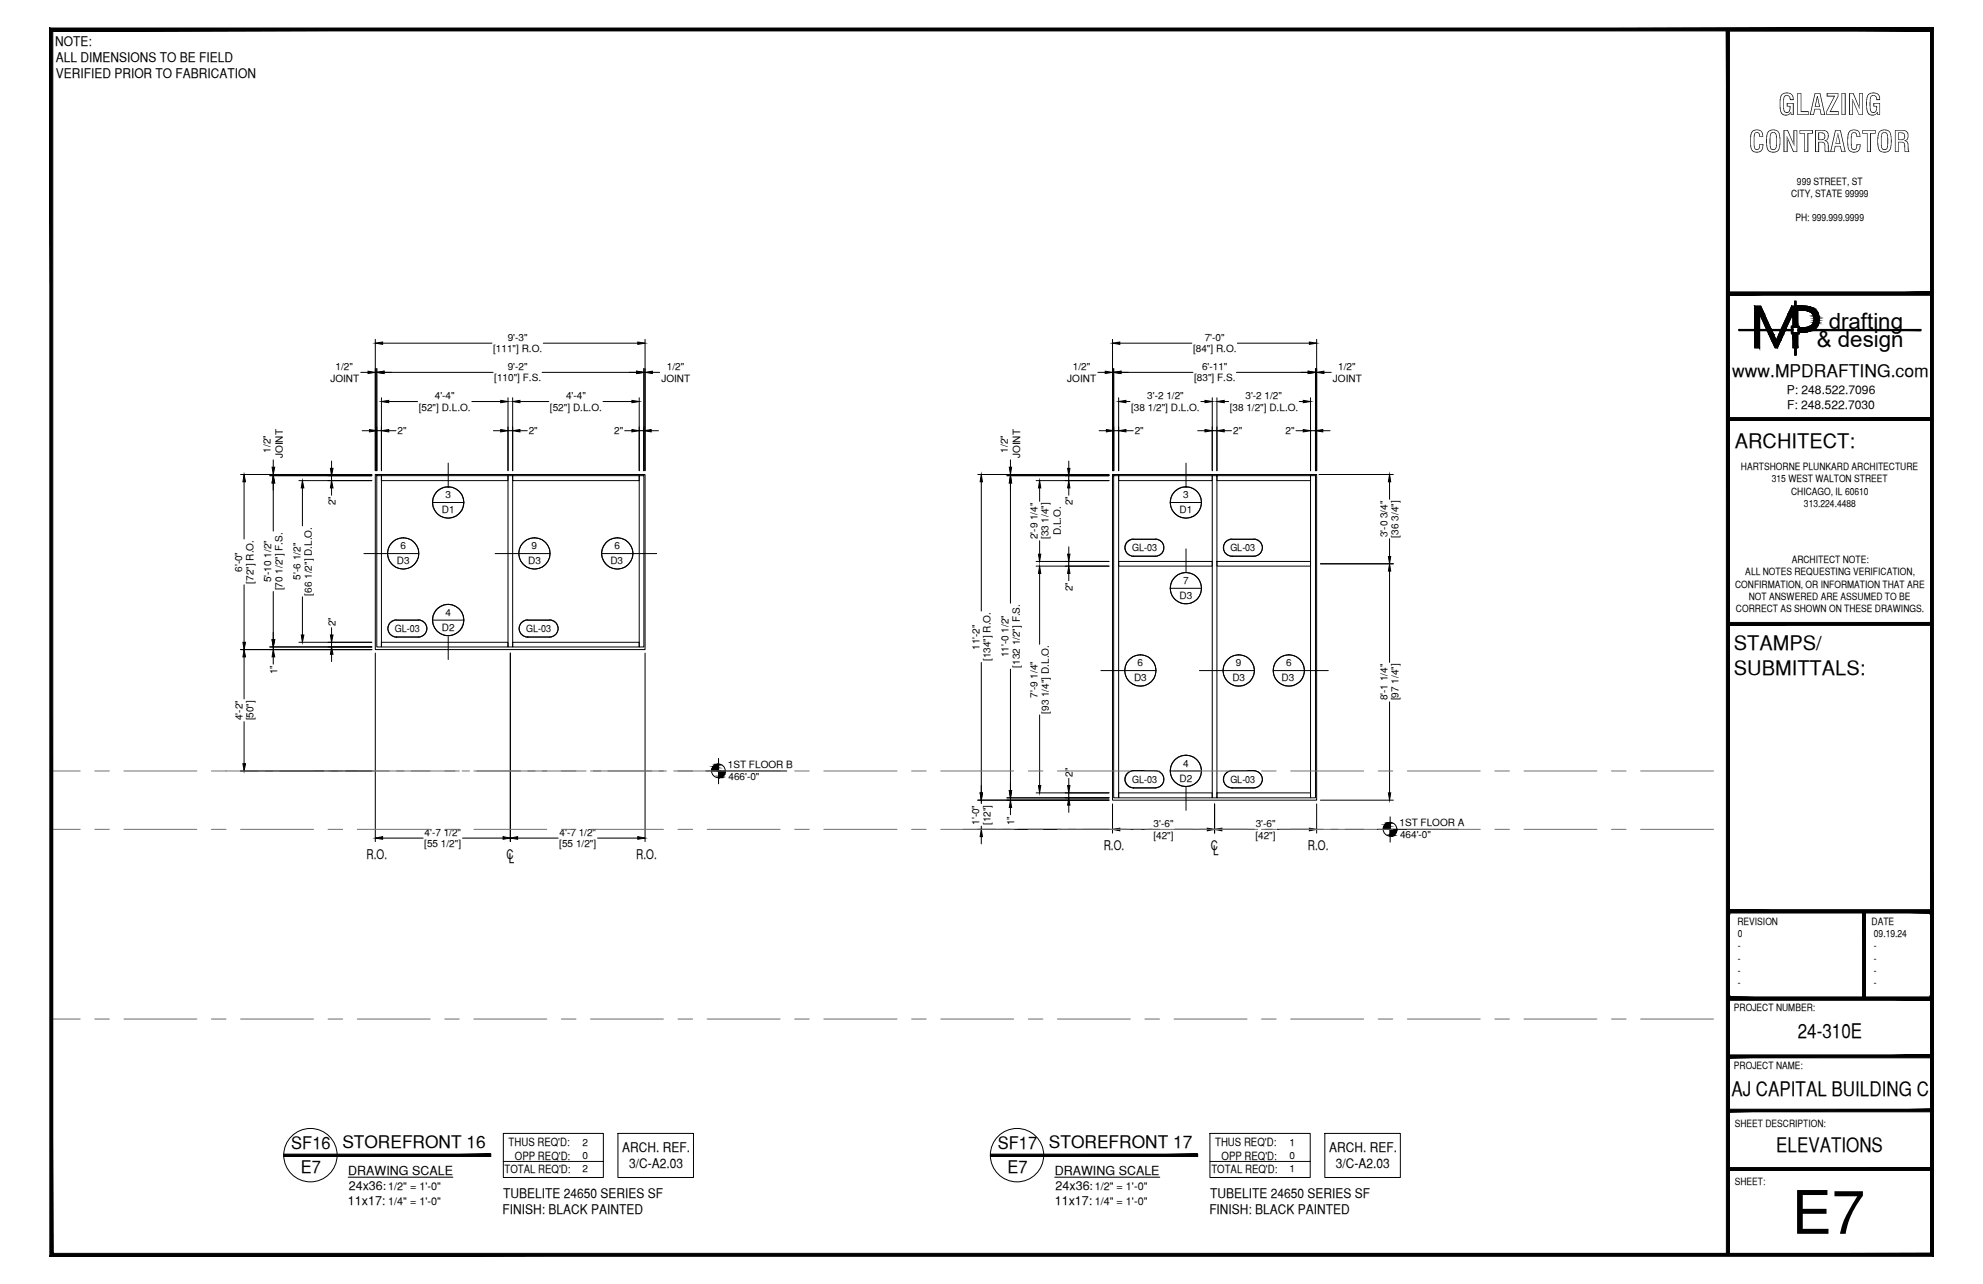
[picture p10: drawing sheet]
<svg xmlns="http://www.w3.org/2000/svg" width="432mm" height="279mm" viewBox="0 0 432 279" stroke-linecap="round" stroke-linejoin="round" font-family="sans-serif">
<!-- layer: COMPONENTS -->
<g fill="none" stroke="#000" stroke-width=".22">
<path d="M82 103.5h1.1v37.3h-1.1zM83.1 103.5h27.5v1.1h-27.5zM110.6 103.5h1v37.3h-1zM111.6 103.5h27.6v1.1h-27.6zM139.2 103.5h1v37.3h-1zM242.5 103.5h1.1v70.1h-1.1zM243.6 103.5h20.4v1.1h-20.4zM264 103.5h1v70.1h-1zM265 103.5h20.4v1.1h-20.4zM285.4 103.5h1v70.1h-1zM83.1 139.8h27.5v1h-27.5zM111.6 139.8h27.6v1h-27.6z"/>
<path d="M243.6 122.2h20.4v1h-20.4zM265 122.2h20.4v1h-20.4zM243.6 172.5h20.4v1.1h-20.4zM265 172.5h20.4v1.1h-20.4z"/>
</g>
<!-- layer: SYMBOLS -->
<g fill="none" stroke="#fff" stroke-width=".22">
<path d="M87.8 117l.9 .2M97.6 106h.9M116.4 117l.9 .2M134.4 117l-.9 .2M251.6 117.3h-5.1h5.4M258.3 106h.8M273 117.3h-5h5.4M86 138.6h5.4h-5h4.7M91.1 134.9h-5.1h5.4M97.6 131.5l.9 .1M114.6 138.6h5.4h-5.1h4.8M119.7 134.9h-5.1h5.4"/>
<path d="M246.5 121h5.4h-5.1h4.8M258.3 124.6l.8 .1M268 121h5.4h-5.1h4.7M248.3 142.5l.9 .1M269.7 142.5l.9 .1M280.7 142.5l-.9 .1M246.5 171.4h5.4h-5.1h4.8M251.6 167.7l-5.1 .1h5.4M258.3 164.3l.8 .2M268 171.4h5.4h-5.1h4.7M273 167.7l-5 .1h5.4"/>
</g>
<g fill="#fff" stroke="#fff" stroke-width=".22">
<path d="M85.4 135.2l.6-.3h5.4zM85.4 135.2h6.6l-.6-.3zM84.9 135.6l.5-.4h6.6zM84.9 135.6h7.6l-.5-.4zM84.9 135.6h7.6l-7.9 .5zM84.6 136.1h8.2l-.3-.5zM84.6 136.1h8.2l-8.3 .7zM84.5 136.8h8.5l-.2-.7zM84.5 136.8h8.5l-8.4 .6zM84.6 137.4h8.2l.2-.6zM84.6 137.4h8.2l-7.9 .6zM84.9 138h7.6l.3-.6zM84.9 138h7.6l-7.1 .4zM85.4 138.4h6.6l.5-.4zM85.4 138.4h6.6l-6 .2zM86 138.6h5.4l.6-.2z"/>
<path d="M114 135.2l.6-.3h5.4zM114 135.2h6.6l-.6-.3zM113.5 135.6l.5-.4h6.6zM113.5 135.6h7.6l-.5-.4zM113.5 135.6h7.6l-7.9 .5zM113.2 136.1h8.2l-.3-.5zM113.2 136.1h8.2l-8.4 .7zM113 136.8h8.5l-.1-.7zM113 136.8h8.5l-8.3 .6zM113.2 137.4h8.2l.1-.6zM113.2 137.4h8.2l-7.9 .6zM113.5 138h7.6l.3-.6zM113.5 138h7.6l-7.1 .4zM114 138.4h6.6l.5-.4zM114 138.4h6.6l-6 .2zM114.6 138.6h5.4l.6-.2z"/>
<path d="M95.9 112.3l1.7 .5zM95.9 112.3l2.6 .3-.9 .2zM95.2 111.8l.7 .5 2.6 .3zM95.2 111.8l4.1 .5-.8 .3zM94.7 111.1l.5 .7 4.1 .5zM94.7 111.1l5.3 .7-.7 .5zM94.3 110.2l.4 .9 5.3 .7zM94.3 110.2l6.3 .9-.6 .7zM94.2 109.3l.1 .9 6.3 .9zM94.2 109.3l6.7 .9-.3 .9zM94.3 108.5l-.1 .8 6.7 .9zM94.3 108.5l6.7 .8-.1 .9zM94.7 107.6l-.4 .9 6.7 .8zM94.7 107.6l6.2 .9 .1 .8zM95.2 106.9l-.5 .7 6.2 .9zM95.2 106.9l5.4 .7 .3 .9zM95.2 106.9l5.4 .7-4.7-1.2zM95.9 106.4l4.1 .5 .6 .7zM95.9 106.4l4.1 .5-3.3-.9zM96.7 106l2.6 .4 .7 .5zM96.7 106l2.6 .4-1.7-.4zM97.6 106h.9l.8 .4z"/>
<path d="M95.9 137.9l.8 .3 .9 .2zM95.9 137.9l2.6 .3-.9 .2zM95.2 137.4l.7 .5 2.6 .3zM95.2 137.4l4.1 .5-.8 .3zM94.7 136.7l.5 .7 4.1 .5zM94.7 136.7l5.3 .7-.7 .5zM94.3 135.8l.4 .9 5.3 .7zM94.3 135.8l6.3 .9-.6 .7zM94.2 134.9l.1 .9 6.3 .9zM94.2 134.9l6.7 .9-.3 .9zM94.3 134l-.1 .9 6.7 .9zM94.3 134l6.7 .9-.1 .9zM94.7 133.2l-.4 .8 6.7 .9zM94.7 133.2l6.2 .8 .1 .9zM95.2 132.5l-.5 .7 6.2 .8zM95.2 132.5l5.4 .7 .3 .8zM95.2 132.5l5.4 .7-4.7-1.2zM95.9 132l4.1 .5 .6 .7zM95.9 132l4.1 .5-3.3-.9zM96.7 131.6l2.6 .4 .7 .5zM96.7 131.6l2.6 .4-1.7-.5zM97.6 131.5l.9 .1 .8 .4z"/>
<path d="M86.1 123.4l1.7 .4zM86.1 123.4l2.6 .3-.9 .1zM85.4 122.8l.7 .6 2.6 .3zM85.4 122.8l4.1 .6-.8 .3zM84.8 122.1l.6 .7 4.1 .6zM84.8 122.1l5.4 .7-.7 .6zM84.5 121.3l.3 .8 5.4 .7zM84.5 121.3l6.2 .8-.5 .7zM84.4 120.5l.1 .8 6.2 .8zM84.4 120.5l6.7 .8-.4 .8zM84.5 119.6l-.1 .9 6.7 .8zM84.5 119.6l6.7 .9-.1 .8zM84.8 118.7l-.3 .9 6.7 .9zM84.8 118.7l6.3 .9 .1 .9zM85.4 118l-.6 .7 6.3 .9zM85.4 118l5.3 .7 .4 .9zM85.4 118l5.3 .7-4.6-1.2zM86.1 117.5l4.1 .5 .5 .7zM86.1 117.5l4.1 .5-3.3-.8zM86.9 117.2l2.6 .3 .7 .5zM86.9 117.2l2.6 .3-1.7-.5zM87.8 117l1.7 .5z"/>
<path d="M114.7 123.4l1.7 .4zM114.7 123.4l2.6 .3-.9 .1zM114 122.8l.7 .6 2.6 .3zM114 122.8l4.1 .6-.8 .3zM113.4 122.1l.6 .7 4.1 .6zM113.4 122.1l5.4 .7-.7 .6zM113.1 121.3l.3 .8 5.4 .7zM113.1 121.3l6.2 .8-.5 .7zM113 120.5l.1 .8 6.2 .8zM113 120.5l6.7 .8-.4 .8zM113.1 119.6l-.1 .9 6.7 .8zM113.1 119.6l6.7 .9-.1 .8zM113.4 118.7l-.3 .9 6.7 .9zM113.4 118.7l6.3 .9 .1 .9zM114 118l-.6 .7 6.3 .9zM114 118l5.3 .7 .4 .9zM114 118l5.3 .7-4.6-1.2zM114.7 117.5l4.1 .5 .5 .7zM114.7 117.5l4.1 .5-3.3-.8zM115.5 117.2l2.6 .3 .7 .5zM115.5 117.2l2.6 .3-1.7-.5zM116.4 117l1.7 .5z"/>
<path d="M134.4 123.8l1.7-.4zM133.5 123.7l.9 .1 1.7-.4zM133.5 123.7l3.3-.9-.7 .6zM132.7 123.4l.8 .3 3.3-.9zM132.7 123.4l4.7-1.3-.6 .7zM132 122.8l.7 .6 4.7-1.3zM132 122.8l5.7-1.5-.3 .8zM131.5 122.1l.5 .7 5.7-1.5zM131.5 122.1l6.4-1.6-.2 .8zM131.1 121.3l.4 .8 6.4-1.6zM131.1 121.3l6.6-1.7 .2 .9zM131 120.5l.1 .8 6.6-1.7zM131 120.5l6.4-1.8 .3 .9zM131.1 119.6l-.1 .9 6.4-1.8zM131.1 119.6l5.7-1.6 .6 .7zM131.5 118.7l-.4 .9 5.7-1.6zM131.5 118.7l4.6-1.2 .7 .5zM132 118l-.5 .7 4.6-1.2zM132 118l3.3-.8 .8 .3zM132 118l3.3-.8-2.6 .3zM132.7 117.5l1.7-.5 .9 .2zM132.7 117.5l1.7-.5z"/>
<path d="M245.9 168l.6-.2h5.4zM245.9 168h6.6l-.6-.2zM245.4 168.4l.5-.4h6.6zM245.4 168.4h7.6l-.5-.4zM245.4 168.4h7.6l-7.9 .6zM245.1 169h8.3l-.4-.6zM245.1 169h8.3l-8.4 .6zM245 169.6h8.4v-.6zM245 169.6h8.4l-8.3 .6zM245.1 170.2h8.3v-.6zM245.1 170.2h8.3l-8 .6zM245.4 170.8h7.6l.4-.6zM245.4 170.8h7.6l-7.1 .4zM245.9 171.2h6.6l.5-.4zM245.9 171.2h6.6l-6 .2zM246.5 171.4h5.4l.6-.2z"/>
<path d="M267.3 168l.7-.2h5.4zM267.3 168h6.6l-.5-.2zM266.8 168.4l.5-.4h6.6zM266.8 168.4h7.6l-.5-.4zM266.8 168.4h7.6l-7.9 .6zM266.5 169h8.3l-.4-.6zM266.5 169h8.3l-8.4 .6zM266.4 169.6h8.5l-.1-.6zM266.4 169.6h8.5l-8.4 .6zM266.5 170.2h8.3l.1-.6zM266.5 170.2h8.3l-8 .6zM266.8 170.8h7.6l.4-.6zM266.8 170.8h7.6l-7.1 .4zM267.3 171.2h6.6l.5-.4zM267.3 171.2h6.6l-5.9 .2zM268 171.4h5.4l.5-.2z"/>
<path d="M256.5 112.3l1.8 .5zM256.5 112.3l2.6 .3-.8 .2zM255.8 111.8l.7 .5 2.6 .3zM255.8 111.8l4.2 .5-.9 .3zM255.3 111.1l.5 .7 4.2 .5zM255.3 111.1l5.4 .7-.7 .5zM255 110.2l.3 .9 5.4 .7zM255 110.2l6.2 .9-.5 .7zM254.8 109.3l.2 .9 6.2 .9zM254.8 109.3l6.7 .9-.3 .9zM255 108.5l-.2 .8 6.7 .9zM255 108.5l6.6 .8-.1 .9zM255.3 107.6l-.3 .9 6.6 .8zM255.3 107.6l6.2 .9 .1 .8zM255.8 106.9l-.5 .7 6.2 .9zM255.8 106.9l5.4 .7 .3 .9zM255.8 106.9l5.4 .7-4.7-1.2zM256.5 106.4l4.2 .5 .5 .7zM256.5 106.4l4.2 .5-3.3-.9zM257.4 106l2.6 .4 .7 .5zM257.4 106l2.6 .4-1.7-.4zM258.3 106h.8l.9 .4z"/>
<path d="M256.5 170.7l.9 .4h.9zM256.5 170.7l2.6 .4h-.8zM255.8 170.2l.7 .5 2.6 .4zM255.8 170.2l4.2 .5-.9 .4zM255.3 169.5l.5 .7 4.2 .5zM255.3 169.5l5.4 .7-.7 .5zM255 168.7l.3 .8 5.4 .7zM255 168.7l6.2 .8-.5 .7zM254.8 167.8l.2 .9 6.2 .8zM254.8 167.8l6.7 .9-.3 .8zM255 166.9l-.2 .9 6.7 .9zM255 166.9l6.6 .9-.1 .9zM255.3 166.1l-.3 .8 6.6 .9zM255.3 166.1l6.2 .8 .1 .9zM255.8 165.4l-.5 .7 6.2 .8zM255.8 165.4l5.4 .7 .3 .8zM255.8 165.4l5.4 .7-4.7-1.3zM256.5 164.8l4.2 .6 .5 .7zM256.5 164.8l4.2 .6-3.3-.9zM257.4 164.5l2.6 .3 .7 .6zM257.4 164.5l2.6 .3-1.7-.5zM258.3 164.3l1.7 .5z"/>
<path d="M246.6 148.8l.9 .4 .8 .1zM246.6 148.8l2.6 .4-.9 .1zM245.9 148.3l.7 .5 2.6 .4zM245.9 148.3l4.1 .5-.8 .4zM245.4 147.6l.5 .7 4.1 .5zM245.4 147.6l5.3 .7-.7 .5zM245 146.8l.4 .8 5.3 .7zM245 146.8l6.3 .8-.6 .7zM244.9 145.9l.1 .9 6.3 .8zM244.9 145.9l6.7 .9-.3 .8zM245 145l-.1 .9 6.7 .9zM245 145l6.7 .9-.1 .9zM245.4 144.2l-.4 .8 6.7 .9zM245.4 144.2l6.2 .8 .1 .9zM245.9 143.5l-.5 .7 6.2 .8zM245.9 143.5l5.4 .7 .3 .8zM245.9 143.5l5.4 .7-4.7-1.3zM246.6 142.9l4.1 .6 .6 .7zM246.6 142.9l4.1 .6-3.2-.9zM247.5 142.6l2.5 .3 .7 .6zM247.5 142.6l2.5 .3-1.7-.4zM248.3 142.5l1.7 .4z"/>
<path d="M268 148.8l.9 .4 .8 .1zM268 148.8l2.6 .4-.9 .1zM267.3 148.3l.7 .5 2.6 .4zM267.3 148.3l4.2 .5-.9 .4zM266.8 147.6l.5 .7 4.2 .5zM266.8 147.6l5.4 .7-.7 .5zM266.4 146.8l.4 .8 5.4 .7zM266.4 146.8l6.3 .8-.5 .7zM266.3 145.9l.1 .9 6.3 .8zM266.3 145.9l6.7 .9-.3 .8zM266.4 145l-.1 .9 6.7 .9zM266.4 145l6.8 .9-.2 .9zM266.8 144.2l-.4 .8 6.8 .9zM266.8 144.2l6.2 .8 .2 .9zM267.3 143.5l-.5 .7 6.2 .8zM267.3 143.5l5.4 .7 .3 .8zM267.3 143.5l5.4 .7-4.7-1.3zM268 142.9l4.2 .6 .5 .7zM268 142.9l4.2 .6-3.3-.9zM268.9 142.6l2.6 .3 .7 .6zM268.9 142.6l2.6 .3-1.8-.4zM269.7 142.5l1.8 .4z"/>
<path d="M280.7 149.3l1.6-.5-.7 .4zM279.8 149.2l.9 .1 1.6-.5zM279.8 149.2l3.3-.9-.8 .5zM279 148.8l.8 .4 3.3-.9zM279 148.8l4.6-1.2-.5 .7zM278.3 148.3l.7 .5 4.6-1.2zM278.3 148.3l5.6-1.5-.3 .8zM277.7 147.6l.6 .7 5.6-1.5zM277.7 147.6l6.3-1.7-.1 .9zM277.4 146.8l.3 .8 6.3-1.7zM277.4 146.8l6.5-1.8 .1 .9zM277.2 145.9l.2 .9 6.5-1.8zM277.2 145.9l6.4-1.7 .3 .8zM277.4 145l-.2 .9 6.4-1.7zM277.4 145l5.7-1.5 .5 .7zM277.7 144.2l-.3 .8 5.7-1.5zM277.7 144.2l4.6-1.3 .8 .6zM278.3 143.5l-.6 .7 4.6-1.3zM278.3 143.5l3.3-.9 .7 .3zM278.3 143.5l3.3-.9-2.6 .3zM279 142.9l1.7-.4 .9 .1zM279 142.9l1.7-.4z"/>
<path d="M256.5 130.9l.9 .4 .9 .1zM256.5 130.9l2.6 .4-.8 .1zM255.8 130.4l.7 .5 2.6 .4zM255.8 130.4l4.2 .5-.9 .4zM255.3 129.7l.5 .7 4.2 .5zM255.3 129.7l5.4 .7-.7 .5zM255 128.9l.3 .8 5.4 .7zM255 128.9l6.2 .8-.5 .7zM254.8 128l.2 .9 6.2 .8zM254.8 128l6.7 .9-.3 .8zM255 127.1l-.2 .9 6.7 .9zM255 127.1l6.6 .9-.1 .9zM255.3 126.3l-.3 .8 6.6 .9zM255.3 126.3l6.2 .8 .1 .9zM255.8 125.6l-.5 .7 6.2 .8zM255.8 125.6l5.4 .7 .3 .8zM255.8 125.6l5.4 .7-4.7-1.3zM256.5 125l4.2 .6 .5 .7zM256.5 125l4.2 .6-3.3-.9zM257.4 124.7l2.6 .3 .7 .6zM257.4 124.7l2.6 .3-1.7-.4zM258.3 124.6l1.7 .4z"/>
<path d="M245.9 117.6l.6-.3h5.4zM245.9 117.6h6.6l-.6-.3zM245.4 118l.5-.4h6.6zM245.4 118h7.6l-.5-.4zM245.4 118h7.6l-7.9 .6zM245.1 118.6h8.3l-.4-.6zM245.1 118.6h8.3l-8.4 .6zM245 119.2h8.4v-.6zM245 119.2h8.4l-8.3 .6zM245.1 119.8h8.3v-.6zM245.1 119.8h8.3l-8 .6zM245.4 120.4h7.6l.4-.6zM245.4 120.4h7.6l-7.1 .4zM245.9 120.8h6.6l.5-.4zM245.9 120.8h6.6l-6 .2zM246.5 121h5.4l.6-.2z"/>
<path d="M267.3 117.6l.7-.3h5.4zM267.3 117.6h6.6l-.5-.3zM266.8 118l.5-.4h6.6zM266.8 118h7.6l-.5-.4zM266.8 118h7.6l-7.9 .6zM266.5 118.6h8.3l-.4-.6zM266.5 118.6h8.3l-8.4 .6zM266.4 119.2h8.5l-.1-.6zM266.4 119.2h8.5l-8.4 .6zM266.5 119.8h8.3l.1-.6zM266.5 119.8h8.3l-8 .6zM266.8 120.4h7.6l.4-.6zM266.8 120.4h7.6l-7.1 .4zM267.3 120.8h6.6l.5-.4zM267.3 120.8h6.6l-5.9 .2zM268 121h5.4l.5-.2z"/>
</g>
<g fill="none" stroke="#000" stroke-width=".22">
<path d="M94.2 109.3h6.8M97.6 100.8v5.2M245.4 118l1.1-.7h5.1a1.84 1.84 0 0 1 1.8 1.9 1.84 1.84 0 0 1-1.8 1.8h-4.8a1.84 1.84 0 0 1-1.7-1 1.84 1.84 0 0 1 .3-2zM246.8 117.3a1.87 1.87 0 0 0-1.9 1.9 1.87 1.87 0 0 0 1.9 1.8M246.8 117.3h4.8M251.6 117.3a1.87 1.87 0 0 1 1.8 1.9 1.87 1.87 0 0 1-1.8 1.8M254.8 109.3h6.8M258.3 100.8v5.2M258.3 119.4v5.2M266.8 118l1.2-.7h5a1.84 1.84 0 0 1 1.9 1.9 1.84 1.84 0 0 1-1.9 1.8h-4.7a1.84 1.84 0 0 1-1.7-1 1.84 1.84 0 0 1 .2-2zM268.3 117.3a1.87 1.87 0 0 0-1.9 1.9 1.87 1.87 0 0 0 1.9 1.8M268.3 117.3h4.7"/>
<path d="M273 117.3a1.87 1.87 0 0 1 1.9 1.9 1.87 1.87 0 0 1-1.9 1.8M79.2 120.5h12M84.9 135.6l1.1-.7h5.1a1.84 1.84 0 0 1 1.9 1.9 1.84 1.84 0 0 1-1.9 1.8h-4.7a1.84 1.84 0 0 1-1.8-1 1.84 1.84 0 0 1 .3-2zM86.3 134.9a1.87 1.87 0 0 0-1.8 1.8 1.87 1.87 0 0 0 1.8 1.9M86.4 134.9h4.7M86.4 138.6h4.7M91.1 134.9a1.87 1.87 0 0 1 1.9 1.8 1.87 1.87 0 0 1-1.9 1.9M94.2 134.9h6.8M97.6 138.4v5.1M107.8 120.5h12M113.5 135.6l1.1-.7h5.1a1.84 1.84 0 0 1 1.8 1.9 1.84 1.84 0 0 1-1.8 1.8h-4.8a1.84 1.84 0 0 1-1.7-1 1.84 1.84 0 0 1 .3-2zM114.9 134.9a1.87 1.87 0 0 0-1.9 1.8 1.87 1.87 0 0 0 1.9 1.9"/>
<path d="M114.9 134.9h4.8M114.9 138.6h4.8M119.7 134.9a1.87 1.87 0 0 1 1.8 1.8 1.87 1.87 0 0 1-1.8 1.9M131 120.5h12M246.8 121h4.8M254.8 128h6.8M268.3 121h4.7M239.7 145.9h12M261.2 145.9h12M277.2 145.9h12M153.7 167.8h17.6M156.5 165v5.6"/>
<path d="M245.4 168.4l.5-.4 .9-.3h4.8a1.87 1.87 0 0 1 1.8 1.9 1.87 1.87 0 0 1-1.8 1.8h-4.8a1.87 1.87 0 0 1-1.6-1 1.87 1.87 0 0 1 .2-2zM246.8 167.7a1.87 1.87 0 0 0-1.9 1.9 1.87 1.87 0 0 0 1.9 1.9M246.8 167.7h4.8M246.8 171.4h4.8M251.6 167.7a1.87 1.87 0 0 1 1.8 1.9 1.87 1.87 0 0 1-1.8 1.9M254.8 167.8h6.8M258.3 171.1v5.2M266.8 168.4l.5-.4 1-.3h4.7a1.87 1.87 0 0 1 1.9 1.9 1.87 1.87 0 0 1-1.9 1.8h-4.7a1.87 1.87 0 0 1-1.7-1 1.87 1.87 0 0 1 .2-2zM268.3 171.4h4.7M273 167.7a1.87 1.87 0 0 1 1.9 1.9 1.87 1.87 0 0 1-1.9 1.9M273 167.7h-4.7a1.87 1.87 0 0 0-1.9 1.9 1.87 1.87 0 0 0 1.9 1.9M302.7 177.7v5.6"/>
<path d="M299.9 180.5h17.7M109.6 246.6h21.8v9.6h-21.8zM109.6 252.7h21.8M263.5 246.6h21.8v9.6h-21.8zM263.5 252.7h21.8"/>
<circle cx="97.6" cy="109.3" r="3.4"/>
<circle cx="97.6" cy="109.4" r="3.4"/>
<circle cx="258.2" cy="109.4" r="3.4"/>
<circle cx="258.2" cy="109.3" r="3.4"/>
<circle cx="87.8" cy="120.4" r="3.4"/>
<circle cx="97.6" cy="134.9" r="3.4"/>
<circle cx="116.4" cy="120.4" r="3.4"/>
<circle cx="134.4" cy="120.4" r="3.4"/>
<circle cx="258.2" cy="128" r="3.4"/>
<circle cx="248.3" cy="145.9" r="3.4"/>
<circle cx="269.7" cy="145.9" r="3.4"/>
<circle cx="280.6" cy="145.9" r="3.4"/>
<circle cx="156.4" cy="167.7" r="1.49"/>
<circle cx="258.2" cy="167.8" r="3.4"/>
<circle cx="258.2" cy="167.7" r="3.4"/>
<circle cx="302.7" cy="180.4" r="1.49"/>
<circle cx="67.6" cy="251.4" r="5.8"/>
<circle cx="221.5" cy="251.4" r="5.8"/>
</g>
<!-- layer: ROUGH OPENING -->
<path d="M81.7 103.3h58.8v38.1h-58.8zM242.3 103.3h44.4v70.8h-44.4z" fill="none" stroke="#000" stroke-width=".22"/>
<!-- layer: DIM -->
<g fill="none" stroke="#000" stroke-width=".22">
<path d="M81.7 73.9v28.5M83.3 74.7h23.8M118.3 74.7h20.6M140.5 73.9v28.5M242.3 73.9v28.5M243.8 74.7h15.7M269.4 74.7h15.7M286.7 73.9v28.5M78.5 81h1.6M78.9 93.7h1.6M81.7 81h.3M82 80.2v22.2"/>
<path d="M82 93.7h1.1M83.1 86.6v15.8M83.6 81h23.8M84.6 93.7h1.6M84.6 87.4h6.3M102.7 87.4h6.3M107.4 93.7h1.6M110.6 93.7h1M110.6 86.6v15.8M111.6 86.6v15.8M113.2 93.7h1.6M113.2 87.4h6.3"/>
<path d="M118 81h20.6M131.3 87.4h6.3M136 93.7h1.6M139.2 86.6v15.8M139.2 93.7h1M140.2 80.2v22.2M140.2 81h.3M141.8 93.7h1.6M142 81h1.6M239.1 81h1.6M239.3 93.7h1.6M242.3 81h.2"/>
<path d="M242.5 93.7h1.1M242.5 80.2v22.2M243.6 86.6v15.8M244.1 81h15.7M245.2 93.7h1.6M245.2 87.4h.9M260.8 93.7h1.6M261.5 87.4h.9M264 93.7h1M264 86.6v15.8M265 86.6v15.8M266.6 93.7h1.6"/>
<path d="M266.6 87.4h.9M269.2 81h15.7M282.2 93.7h1.6M282.9 87.4h.9M285.4 93.7h1M285.4 86.6v15.8M286.4 81h.3M286.4 80.2v22.2M288 93.7h1.6M288.3 81h1.6M52.4 103.3h28.6M53.1 104.8v12.5"/>
<path d="M58.7 103.5h22.3M59.5 100.1v1.6M59.5 103.3v.2M59.5 105.1v10.5M65.1 104.6h15.9M65.8 106.2v8.2M72.2 100.3v1.6M72.2 103.5v1.1M72.2 106.2v1.6M212.9 103.3h28.6M213.7 104.8v28.2M219.3 103.5h22.2"/>
<path d="M220 100.1v1.6M220 103.3v.2M220 105.1v26.2M225.6 104.6h15.9M226.4 106.2v2.9M226.4 117.7v2.9M232.7 100.3v1.6M232.7 103.5v1.1M232.7 106.2v1.6M232.7 119v1.6M287.2 103.3h16.2M302.6 104.8v3.8"/>
<path d="M302.6 117.2v3.9M53.1 127.3v12.5M59.5 128.7v10.5M65.1 139.8h15.9M65.8 129.9v8.3M72.2 136.6v1.6M72.2 139.8v1M225.6 123.2h15.9M225.6 122.2h15.9M226.4 124.8v15.4M232.7 122.2v1M232.7 124.8v1.6"/>
<path d="M287.5 122.7h15.9M302.6 124.3v19.8M52.4 141.4h28.6M53.1 142.9v9.2M53.1 157v9.2M58.7 140.8h22.3M59.5 140.8v.6M59.5 142.9v1.6M72.2 142.4v1.6M81.7 142.1v41M111.1 142.1v41M140.5 142.1v41"/>
<path d="M213.7 144.1v28.4M220 145.6v26.4M226.4 155.6v15.3M302.6 152.7v19.8M52.4 167.8h28.6M212.9 174.1h28.6M213.7 174.1v.8M213.7 179.8v.7M219.3 173.6h22.2M220 173.6v.5M220 175.7v1.6M225.6 172.5h15.9"/>
<path d="M232.7 169.4v1.5M232.7 172.5v1.1M232.7 175.2v1.6M242.3 174.9v6.4M264.5 174.9v6.4M286.7 174.9v6.4M287.5 174.1h15.9M83.3 182.4h8.8M100.7 182.4h8.8M112.7 182.4h8.8M130.1 182.4h8.8M212.9 180.5h28.6"/>
<path d="M213.7 182.1v1.5M243.8 180.5h7.1M255.8 180.5h7.1M266.1 180.5h7M278.1 180.5h7"/>
</g>
<g fill="#000" stroke="#000" stroke-width=".22">
<path d="M81.7 74.7l1.6-.3v.5zM138.9 74.4l1.6 .3-1.6 .2zM242.3 74.7l1.5-.3v.5zM285.1 74.4l1.6 .3-1.6 .2zM80.1 80.8l1.6 .2-1.6 .3zM80.5 93.5l1.5 .2-1.5 .3zM82 81l1.6-.2v.5zM83.1 93.7l1.5-.2v.5zM83.1 87.4l1.5-.3v.5zM109 87.1l1.6 .3-1.6 .2zM109 93.5l1.6 .2-1.6 .3zM111.6 87.4l1.6-.3v.5z"/>
<path d="M111.6 93.7l1.6-.2v.5zM137.6 93.5l1.6 .2-1.6 .3zM137.6 87.1l1.6 .3-1.6 .2zM138.6 80.8l1.6 .2-1.6 .3zM140.2 93.7l1.6-.2v.5zM140.5 81l1.5-.2v.5zM240.7 80.8l1.6 .2-1.6 .3zM240.9 93.5l1.6 .2-1.6 .3zM242.5 81l1.6-.2v.5zM243.6 93.7l1.6-.2v.5zM243.6 87.4l1.6-.3v.5zM262.4 87.1l1.6 .3-1.6 .2z"/>
<path d="M262.4 93.5l1.6 .2-1.6 .3zM265 87.4l1.6-.3v.5zM265 93.7l1.6-.2v.5zM283.8 93.5l1.6 .2-1.6 .3zM283.8 87.1l1.6 .3-1.6 .2zM284.9 80.8l1.5 .2-1.5 .3zM286.4 93.7l1.6-.2v.5zM286.7 81l1.6-.2v.5zM53.1 103.3l.4 1.5h-.6zM59.5 103.5l.3 1.6h-.6zM59.2 101.7h.6l-.3 1.6zM65.8 104.6l.4 1.6h-.6z"/>
<path d="M71.9 101.9h.6l-.3 1.6zM72.2 104.6l.3 1.6h-.6zM213.7 103.3l.2 1.5h-.5zM220 103.5l.3 1.6h-.5zM219.8 101.7h.5l-.3 1.6zM226.4 104.6l.2 1.6h-.5zM232.5 101.9h.5l-.3 1.6zM232.7 104.6l.3 1.6h-.5zM302.6 103.3l.2 1.5h-.5zM52.9 139.8h.6l-.4 1.6zM59.2 139.2h.6l-.3 1.6zM65.6 138.2h.6l-.4 1.6z"/>
<path d="M71.9 138.2h.6l-.3 1.6zM226.4 123.2l.2 1.6h-.5zM226.1 120.6h.5l-.2 1.6zM232.5 120.6h.5l-.3 1.6zM232.7 123.2l.3 1.6h-.5zM302.6 122.7l.2 1.6h-.5zM302.3 121.1h.5l-.2 1.6zM53.1 141.4l.4 1.5h-.6zM59.5 141.4l.3 1.5h-.6zM72.2 140.8l.3 1.6h-.6zM52.9 166.2h.6l-.4 1.6zM213.4 172.5h.5l-.2 1.6z"/>
<path d="M219.8 172h.5l-.3 1.6zM220 174.1l.3 1.6h-.5zM226.1 170.9h.5l-.2 1.6zM232.7 173.6l.3 1.6h-.5zM232.5 170.9h.5l-.3 1.6zM302.3 172.5h.5l-.2 1.6zM81.7 182.4l1.6-.3v.5zM109.5 182.1l1.6 .3-1.6 .2zM111.1 182.4l1.6-.3v.5zM138.9 182.1l1.6 .3-1.6 .2zM213.7 180.5l.2 1.6h-.5zM242.3 180.5l1.5-.3v.6z"/>
<path d="M262.9 180.2l1.6 .3-1.6 .3zM264.5 180.5l1.6-.3v.6zM285.1 180.2l1.6 .3-1.6 .3z"/>
</g>
<!-- layer: GRID LINES -->
<g fill="none" stroke="#6c6c6c" stroke-width=".22">
<path d="M49.2 167.8h7M57.8 167.8h1.6M61 167.8h9.5M72.1 167.8h1.6M75.2 167.8h9.6M86.4 167.8h1.5M89.5 167.8h9.6M100.6 167.8h1.6M103.8 167.8h9.5M114.9 167.8h1.6M118.1 167.8h9.5M129.2 167.8h1.6"/>
<path d="M132.4 167.8h9.5M143.5 167.8h1.6M146.7 167.8h7M209.7 180.5h7M218.3 180.5h1.6M221.5 180.5h9.5M232.6 180.5h1.6M235.8 180.5h9.5M246.9 180.5h1.6M250.1 180.5h9.5M261.2 180.5h1.6M264.4 180.5h9.5"/>
<path d="M275.5 180.5h1.6M278.6 180.5h9.6M289.8 180.5h1.5M292.9 180.5h7"/>
</g>
<!-- layer: SYMBOLS -->
<g fill="#000" stroke="#000" stroke-width=".22">
<path d="M156.2 166.3h.3zM156.5 169.2h.5zM302.5 179h.2zM302.7 181.9h.5z"/>
<path d="M156.2 166.3l.3 .1zM156 166.4h.5z"/>
<path d="M156 166.4l.5 .1v-.1zM155.8 166.5l.2-.1 .5 .1z"/>
<path d="M155.8 166.5l.7 .1v-.1zM155.5 166.6l.3-.1 .7 .1z"/>
<path d="M155.5 166.6l1 .2v-.2zM155.5 166.6l1 .2h-1.2z"/>
<path d="M155.3 166.8l1.2 .3v-.3zM155.3 166.8l1.2 .3h-1.3z"/>
<path d="M155.2 167.1l1.3 .2v-.2zM155.2 167.1l1.3 .2h-1.4z"/>
<path d="M155.1 167.3l1.4 .2v-.2zM155.1 167.3l1.4 .2h-1.5z"/>
<path d="M155 167.5l1.5 .3v-.3zM155 167.5l1.5 .3h-1.5z"/>
<path d="M156.5 169.2h.2zM156.5 169.2h.2z"/>
<path d="M156.5 169.1h.7zM156.5 169.1l.5 .1z"/>
<path d="M156.5 168.9l.7 .2 .2-.2zM156.5 168.9l.7 .2h-.7z"/>
<path d="M156.5 168.7l.9 .2 .2-.2zM156.5 168.7l.9 .2h-.9z"/>
<path d="M156.5 168.5l1.1 .2 .2-.2zM156.5 168.5l1.1 .2h-1.1z"/>
<path d="M156.5 168.3l1.3 .2 .1-.2zM156.5 168.3l1.3 .2h-1.3z"/>
<path d="M156.5 168l1.4 .3v-.3zM156.5 168l1.4 .3h-1.4z"/>
<path d="M156.5 167.8l1.4 .2 .1-.2zM156.5 167.8l1.4 .2h-1.4z"/>
<path d="M302.5 179l.2 .1zM302.2 179.1h.5z"/>
<path d="M302.2 179.1l.5 .1v-.1zM301.9 179.2l.3-.1 .5 .1z"/>
<path d="M301.9 179.2l.8 .1v-.1zM301.8 179.3l.1-.1 .8 .1z"/>
<path d="M301.8 179.3l.9 .2v-.2zM301.6 179.5l.2-.2 .9 .2z"/>
<path d="M301.6 179.5l1.1 .3v-.3zM301.6 179.5l1.1 .3h-1.3z"/>
<path d="M301.4 179.8l1.3 .2v-.2zM301.4 179.8l1.3 .2h-1.4z"/>
<path d="M301.3 180l1.4 .2v-.2zM301.3 180l1.4 .2h-1.5z"/>
<path d="M301.2 180.2l1.5 .3v-.3zM301.2 180.2l1.5 .3h-1.5z"/>
<path d="M302.7 181.9h.3zM302.7 181.9h.3z"/>
<path d="M302.7 181.8h.8zM302.7 181.8l.5 .1z"/>
<path d="M302.7 181.6l.8 .2 .2-.2zM302.7 181.6l.8 .2h-.8z"/>
<path d="M302.7 181.4l1 .2 .1-.2zM302.7 181.4l1 .2h-1z"/>
<path d="M302.7 181.2l1.1 .2 .2-.2zM302.7 181.2l1.1 .2h-1.1z"/>
<path d="M302.7 181l1.3 .2 .1-.2zM302.7 181l1.3 .2h-1.3z"/>
<path d="M302.7 180.7l1.4 .3 .1-.3zM302.7 180.7l1.4 .3h-1.4z"/>
<path d="M302.7 180.5l1.5 .2v-.2zM302.7 180.5l1.5 .2h-1.5z"/>
<path d="M61.8 251.1v.6l45.1-.6zM61.8 251.7l45.1-.6v.6z"/>
<path d="M215.7 251.1v.6l45.1-.6zM215.7 251.7l45.1-.6v.6z"/>
</g>
<!-- layer: MEDIUM_2 -->
<path d="M75.8 256.2h22.8M229.7 256.2h22.8" fill="none" stroke="#000" stroke-width=".22"/>
<!-- layer: NOTES -->
<path d="M134.6 246.6h16.4v9.6h-16.4zM288.5 246.6h16.4v9.6h-16.4z" fill="none" stroke="#000" stroke-width=".22"/>
<!-- layer: SURROUNDING CONDITIONS -->
<g fill="none" stroke="#6c6c6c" stroke-width=".22">
<path d="M11.2 167.8h6.3M20.6 167.8h3.2M27 167.8h15.9M46 167.8h3.2M52.4 167.8h15.9M71.4 167.8h3.2M77.8 167.8h15.9M96.8 167.8h3.2M103.2 167.8h15.9M122.2 167.8h3.2M128.6 167.8h15.9M147.6 167.8h3.2"/>
<path d="M154 167.8h15.9M173 167.8h3.2M179.4 167.8h15.9M198.5 167.8h3.2M204.9 167.8h15.8M223.9 167.8h3.2M230.3 167.8h15.8M249.3 167.8h3.2M255.7 167.8h15.8M274.7 167.8h3.2M281.1 167.8h15.8M300.1 167.8h3.2"/>
<path d="M306.5 167.8h15.8M325.5 167.8h3.2M331.9 167.8h15.8M350.9 167.8h3.2M357.3 167.8h15.8M11.2 180.5h6.3M20.6 180.5h3.2M27 180.5h15.9M46 180.5h3.2M52.4 180.5h15.9M71.4 180.5h3.2M77.8 180.5h15.9"/>
<path d="M96.8 180.5h3.2M103.2 180.5h15.9M122.2 180.5h3.2M128.6 180.5h15.9M147.6 180.5h3.2M154 180.5h15.9M173 180.5h3.2M179.4 180.5h15.9M198.5 180.5h3.2M204.9 180.5h15.8M223.9 180.5h3.2M230.3 180.5h15.8"/>
<path d="M249.3 180.5h3.2M255.7 180.5h15.8M274.7 180.5h3.2M281.1 180.5h15.8M300.1 180.5h3.2M306.5 180.5h15.8M325.5 180.5h3.2M331.9 180.5h15.8M350.9 180.5h3.2M357.3 180.5h15.8M11.2 221.7h6.3M20.6 221.7h3.2"/>
<path d="M27 221.7h15.9M46 221.7h3.2M52.4 221.7h15.9M71.4 221.7h3.2M77.8 221.7h15.9M96.8 221.7h3.2M103.2 221.7h15.9M122.2 221.7h3.2M128.6 221.7h15.9M147.6 221.7h3.2M154 221.7h15.9M173 221.7h3.2"/>
<path d="M179.4 221.7h15.9M198.5 221.7h3.2M204.9 221.7h15.8M223.9 221.7h3.2M230.3 221.7h15.8M249.3 221.7h3.2M255.7 221.7h15.8M274.7 221.7h3.2M281.1 221.7h15.8M300.1 221.7h3.2M306.5 221.7h15.8M325.5 221.7h3.2"/>
<path d="M331.9 221.7h15.8M350.9 221.7h3.2M357.3 221.7h15.8"/>
</g>
<!-- layer: TITLE BLOCK -->
<g fill="#000" stroke="#000" stroke-width=".22">
<path d="M393.1 71.3h2.4zM394.3 68h1.6z"/>
<path d="M376.3 6.5v.2h44.1zM376.3 6.5h44.3l-.2 .2z"/>
<path d="M375.9 6.4l.7 266.6v-266.6zM375.9 6.4l.7 266.6h-.7z"/>
<path d="M420.6 6.5l-.2 .2 .2 234.9zM420.4 6.7l.2 234.9h-.2z"/>
<path d="M421 6.1l-.6 .6 .6 266.7zM420.4 6.7l.6 266.7-.6-.7zM10.9 273.4h410.1l-.6-.7zM10.9 273.4l.6-.7h408.9zM10.9 6.1v267.3l.6-.7zM10.9 6.1l.6 .6v266zM10.9 6.1l.6 .6 409.5-.6zM11.5 6.7l409.5-.6-.6 .6z"/>
<path d="M382.1 68.3h1.1zM382.1 68.3h1.1z"/>
<path d="M382.1 68.3l1.1 3.3v-3.3zM382.1 68.3l1.1 3.3h-1.1z"/>
<path d="M382.1 72.1l1.1 3.6v-3.6zM382.1 72.1l1.1 3.6h-1.1z"/>
<path d="M382.1 66.6l2.1 1.7-.8-1.7zM382.1 66.6l2.1 1.7h-2.1z"/>
<path d="M383.2 68.3h1zM383.2 68.3h1z"/>
<path d="M383.2 68.3l2.4 3.3-1.4-3.3zM383.2 68.3l2.4 3.3h-1z"/>
<path d="M384.9 72.1l1.3 .7-.3-.7zM384.9 72.1l1.3 .7h-1z"/>
<path d="M385.2 72.8l1.6 1.2-.6-1.2zM385.2 72.8l1.6 1.2h-1z"/>
<path d="M385.8 74l1.2 1.7 .8-1.7zM385.8 74l1.2 1.7h-.5z"/>
<path d="M387.3 72.8l.5 1.2 .6-1.2zM387.3 72.8l.5 1.2h-1z"/>
<path d="M387.7 72.1l.7 .7 .3-.7zM387.7 72.1l.7 .7h-1.1z"/>
<path d="M389.4 68.3l-.5 3.3 1.5-3.3zM389.4 68.3l-.5 3.3h-1z"/>
<path d="M390.1 71.2l.3 .5v-.5zM390.1 71.2l.3 .5h-.3z"/>
<path d="M378.7 71.7l11.7 .2v-.2zM378.7 71.7l11.7 .2h-11.7z"/>
<path d="M390.1 71.9l.3 .5v-.5zM390.1 71.9l.3 .5h-.3z"/>
<path d="M390.1 66.6l.6 1.7v-1.7zM390.1 66.6l.6 1.7h-1.3z"/>
<path d="M390.4 68.3l.3 2.6v-2.6zM390.4 68.3l.3 2.6h-.3z"/>
<path d="M390.4 72.8l.3 2.9v-2.9zM390.4 72.8l.3 2.9h-.3z"/>
<path d="M390.8 65.5l.3 5.5v-5.5zM390.8 65.5l.3 5.5h-.3z"/>
<path d="M390.8 72.6l.3 4.7v-4.7zM390.8 72.6l.3 4.7h-.3z"/>
<path d="M391.2 67.6l.3 3.3v-3.3zM391.2 67.6l.3 3.3h-.3z"/>
<path d="M391.2 72.8l.3 2.9v-2.9zM391.2 72.8l.3 2.9h-.3z"/>
<path d="M390.1 71l1.7 .2v-.2zM390.1 71l1.7 .2h-1.7z"/>
<path d="M391.5 71.2l.3 .5v-.5zM391.5 71.2l.3 .5h-.3z"/>
<path d="M391.5 71.9l.3 .5v-.5zM391.5 71.9l.3 .5h-.3z"/>
<path d="M390.1 72.4l1.7 .2v-.2zM390.1 72.4l1.7 .2h-1.7z"/>
<path d="M391.2 66.6l2.4 .1zM391.2 66.6l2.4 .1z"/>
<path d="M391.2 66.7l3.1 .2-.7-.2zM391.2 66.7l3.1 .2h-3.1z"/>
<path d="M391.9 72.2h1.7zM391.9 72.2l1.2 .1z"/>
<path d="M391.9 72.1l1.7 .1 .6-.1zM391.9 72.1l1.7 .1h-1.7z"/>
<path d="M391.2 66.9l3.8 .2-.7-.2zM391.2 66.9l3.8 .2h-3.8z"/>
<path d="M391.2 67.1l4.2 .3-.4-.3zM391.2 67.1l4.2 .3h-4.2z"/>
<path d="M391.2 67.4l4.3 .2-.1-.2zM391.2 67.4l4.3 .2h-4.3z"/>
<path d="M392.9 67.6h2.6zM392.9 67.6h2.6z"/>
<path d="M393.3 67.6l2.3 .1-.1-.1zM393.3 67.6l2.3 .1zM393.6 67.7h2zM393.6 67.7h2z"/>
<path d="M393.4 71.2l2.1 .1zM393.1 71.3h2.4zM393.1 71.3h2.4z"/>
<path d="M391.9 71.3l3.3 .3 .3-.3zM391.9 71.3l3.3 .3h-3.3z"/>
<path d="M393.6 67.7l2.1 .1-.1-.1zM393.6 67.7l2.1 .1z"/>
<path d="M393.8 71.2h1.8zM393.4 71.2h2.1z"/>
<path d="M394 67.8l1.9 .2-.2-.2zM394 67.8l1.9 .2h-1.6zM394.3 68h1.6z"/>
<path d="M394.1 71.1l1.5 .1 .1-.1zM393.8 71.2l.3-.1 1.5 .1z"/>
<path d="M394.2 70.9l1.5 .2 .1-.2zM394.2 70.9l1.5 .2h-1.6z"/>
<path d="M394.4 68l1.5 .2v-.2zM394.4 68l1.5 .2h-1.3z"/>
<path d="M394.4 70.9h1.5zM394.2 70.9h1.6z"/>
<path d="M394.6 68.2l1.4 .1-.1-.1zM394.6 68.2l1.4 .1h-1.3z"/>
<path d="M394.6 70.7l1.3 .2v-.2zM394.6 70.7l1.3 .2h-1.5z"/>
<path d="M394.7 68.3l1.3 .2v-.2zM394.7 68.3l1.3 .2h-1.2z"/>
<path d="M394.8 68.5l1.2 .2v-.2zM394.8 68.5l1.2 .2h-1.1zM394.9 68.7h1.1zM394.9 68.7h1.1z"/>
<path d="M394.8 70.4l1.2 .1v-.1zM394.8 70.4l1.2 .1h-1.3z"/>
<path d="M394.7 70.5l1.2 .2 .1-.2zM394.7 70.5l1.2 .2h-1.3z"/>
<path d="M394.9 68.7l1.2 .3-.1-.3zM394.9 68.7l1.2 .3h-1.1z"/>
<path d="M394.9 70.2l1.1 .2v-.2zM394.9 70.2l1.1 .2h-1.2z"/>
<path d="M395 69l1.1 .2v-.2zM395 69l1.1 .2h-1.1z"/>
<path d="M395 69.2l1.1 .2v-.2zM395 69.2l1.1 .2h-1.1z"/>
<path d="M395 69.4l1.1 .3v-.3zM395 69.4l1.1 .3h-1.1z"/>
<path d="M395 69.7l1.1 .1v-.1zM395 69.7l1.1 .1h-1.1z"/>
<path d="M395 69.8l1 .4 .1-.4zM395 69.8l1 .4h-1.1zM394.9 70.2h1.1zM394.9 70.2h1.1z"/>
<path d="M391.5 71.7l26.8 .2v-.2zM391.5 71.7l26.8 .2h-26.8z"/>
<path d="M376.3 64.2h44.3v-.6zM376.3 63.6h44.3l-44.3 .6z"/>
<path d="M376.3 64.2h44.3v-.6zM376.3 63.6h44.3l-44.3 .6z"/>
<path d="M376.3 91.5h44.3v-.6zM376.3 90.9h44.3l-44.3 .6z"/>
<path d="M376.3 136.1h44.3v-.7zM376.3 135.4h44.3l-44.3 .7z"/>
<path d="M405.6 198.3l.6 19v-19zM405.6 198.3l.6 19h-.6z"/>
<path d="M420.4 198.6v18.4l.2-18.6zM420.6 198.4v18.8l-.2-.2z"/>
<path d="M420.4 198.6v18.4l.2-18.6zM420.6 198.4v18.8l-.2-.2z"/>
<path d="M420.6 198l-.2 .6 .2-.2zM376.3 198h44.3l-.2 .6zM376.3 198l.3 .6h43.8zM376.3 198l.3 .6-.3-.2z"/>
<path d="M420.6 198l-.2 .6 .2-.2zM376.3 198h44.3l-.2 .6zM376.3 198l.3 .6h43.8zM376.3 198l.3 .6-.3-.2z"/>
<path d="M376.6 217l-.3 .2v.4zM376.6 217l44 .6h-44.3zM376.6 217l44 .6-.2-.6zM420.4 217l.2 .2v.4z"/>
<path d="M376.6 217l-.3 .2v.4zM376.6 217l44 .6h-44.3zM376.6 217l44 .6-.2-.6zM420.4 217l.2 .2v.4z"/>
<path d="M376.6 198.6l-.3 18.6 .3-.2zM376.3 198.4l.3 .2-.3 18.6z"/>
<path d="M376.6 198.6l-.3 18.6 .3-.2zM376.3 198.4l.3 .2-.3 18.6z"/>
<path d="M376.3 217.4h44.3v-.3zM376.3 217.1h44.3l-44.3 .3z"/>
<path d="M376.3 230.2h44.3v-.6zM376.3 229.6h44.3l-44.3 .6z"/>
<path d="M376.2 254.1v.6l44.5-.6zM376.2 254.7l44.5-.6v.6z"/>
<path d="M376.2 241.4v.5l44.5-.5zM376.2 241.9l44.5-.5v.5z"/>
<path d="M376.3 6.5v235.1h.3zM376.3 6.5h.3v235.1z"/>
</g>
<g fill="none" stroke="#000" stroke-width=".22">
<path d="M378.7 71.7h11.4v-.7h.7v-5.5h.3v5.5h.7v.7h26.5v.2h-26.5v.7h-.7v4.7h-.3v-4.7h-.7v-.7h-11.4zM382.1 72.1h1.1v3.6h-1.1zM382.1 66.6h1.3l2.2 5h-1l-1.4-3.3v3.3h-1.1zM384.9 72.1h1l.9 1.9 .9-1.9h1l-1.7 3.6h-.5zM390.1 66.6h.6v4.3h-.3v-2.6l-1.5 3.3h-1zM390.4 71.2h1.1v1.2h-1.1zM390.4 72.8h.3v2.9h-.3zM391.2 72.8h.3v2.9h-.3zM392.8 67.6l.8 .1 .7 .3M393.1 71.3h-1.2v.3h3.3M394.2 72.1h-2.3v.2h1.2M394.2 72l-1.1 .2"/>
<path d="M394.3 70.8l-1.3 .4M394.3 68l.6 .9M394.9 69.9l-.6 .9M395 68.9v1M395 67.1l.6 .5 .4 1.1M395 67.1l-1.2-.4-2.6-.1v4.3h.3v-3.3h1.4M396 70.1l-.3 .8-.5 .7M396.1 68.7v1.4"/>
</g>
<text font-size="13.1" x="390.1" y="268.5">E7</text>
<g font-size="6.3">
<text x="387.2" y="25">GLAZING</text>
<text x="380.8" y="33.1">CONTRACTOR</text>
</g>
<g font-size="4.9">
<text x="398.2" y="71.5">drafting</text>
<text x="395.6" y="75.5">&amp; design</text>
</g>
<g font-size="4.4">
<text x="377.8" y="97.5">ARCHITECT:</text>
<text x="377.6" y="141.5">STAMPS/</text>
<text x="377.6" y="146.9">SUBMITTALS:</text>
<text x="391.5" y="225.8">24-310E</text>
<text x="377" y="238.5">AJ CAPITAL BUILDING C</text>
<text x="386.8" y="250.7">ELEVATIONS</text>
</g>
<g font-size="3.8">
<text x="377.2" y="82">www.MPDRAFTING.com</text>
<text x="63.4" y="250">SF16 STOREFRONT 16</text>
<text x="217.3" y="250">SF17 STOREFRONT 17</text>
<text x="65.5" y="255.3">E7</text>
<text x="219.4" y="255.3">E7</text>
</g>
<g font-size="2.9">
<text x="12" y="9.9">NOTE:</text>
<text x="12.1" y="17.1">VERIFIED PRIOR TO FABRICATION</text>
<text x="12.2" y="13.5">ALL DIMENSIONS TO BE FIELD</text>
<text x="240.3" y="185">R.O.</text>
<text x="263.7" y="185">C</text>
<text x="264.2" y="186">L</text>
<text x="284.8" y="185">R.O.</text>
<text x="79.8" y="186.8">R.O.</text>
<text x="110.3" y="186.8">C</text>
<text x="110.8" y="187.8">L</text>
<text x="138.6" y="186.8">R.O.</text>
<text x="135.5" y="250.6">ARCH. REF.</text>
<text x="289.4" y="250.6">ARCH. REF.</text>
<text x="137" y="254.1">3/C-A2.03</text>
<text x="290.9" y="254.1">3/C-A2.03</text>
<text x="109.6" y="260.7">TUBELITE 24650 SERIES SF</text>
<text x="263.5" y="260.7">TUBELITE 24650 SERIES SF</text>
<text x="109.4" y="264.2">FINISH: BLACK PAINTED</text>
<text x="263.3" y="264.2">FINISH: BLACK PAINTED</text>
</g>
<g font-size="2.7">
<text x="75.8" y="255.6">DRAWING SCALE</text>
<text x="229.7" y="255.6">DRAWING SCALE</text>
<text x="75.8" y="262.2">11x17:</text>
<text x="75.9" y="258.9">24x36:</text>
<text x="229.7" y="262.2">11x17:</text>
<text x="229.9" y="258.9">24x36:</text>
</g>
<g font-size="2.6">
<text x="389.1" y="85.8">P: 248.522.7096</text>
<text x="389.1" y="89">F: 248.522.7030</text>
</g>
<g font-size="2.5">
<text x="110.7" y="249.4">THUS REQ'D:</text>
<text x="264.6" y="249.4">THUS REQ'D:</text>
<text x="109.9" y="255.2">TOTAL REQ'D:</text>
<text x="112.1" y="252.3">OPP REQ'D:</text>
<text x="263.8" y="255.2">TOTAL REQ'D:</text>
<text x="266" y="252.3">OPP REQ'D:</text>
</g>
<g font-size="2.4">
<text x="84.5" y="259">1/2&quot; = 1'-0&quot;</text>
<text x="84.5" y="262.2">1/4&quot; = 1'-0&quot;</text>
<text x="238.4" y="259">1/2&quot; = 1'-0&quot;</text>
<text x="238.4" y="262.2">1/4&quot; = 1'-0&quot;</text>
</g>
<g font-size="2.2">
<text x="391.3" y="40.2">999 STREET, ST</text>
<text x="390" y="42.9">CITY, STATE 99999</text>
<text x="391" y="48.2">PH: 999.999.9999</text>
<text x="107.4" y="76.6">[111&quot;] R.O.</text>
<text x="110.6" y="74.2">9'-3&quot;</text>
<text x="259.8" y="76.6">[84&quot;] R.O.</text>
<text x="262.3" y="74.2">7'-0&quot;</text>
<text x="71.9" y="83.1">JOINT</text>
<text x="73.1" y="80.5">1/2&quot;</text>
<text x="107.6" y="83">[110&quot;] F.S.</text>
<text x="110.6" y="80.6">9'-2&quot;</text>
<text x="144" y="83.1">JOINT</text>
<text x="145.2" y="80.5">1/2&quot;</text>
<text x="232.4" y="83.1">JOINT</text>
<text x="233.6" y="80.5">1/2&quot;</text>
<text x="260" y="83">[83&quot;] F.S.</text>
<text x="261.7" y="80.6">6'-11&quot;</text>
<text x="290.3" y="83.1">JOINT</text>
<text x="291.4" y="80.5">1/2&quot;</text>
<text x="91.2" y="89.3">[52&quot;] D.L.O.</text>
<text x="94.7" y="86.9">4'-4&quot;</text>
<text x="119.8" y="89.3">[52&quot;] D.L.O.</text>
<text x="123.3" y="86.9">4'-4&quot;</text>
<text x="246.3" y="89.3">[38 1/2&quot;] D.L.O.</text>
<text x="249.8" y="86.9">3'-2 1/2&quot;</text>
<text x="267.8" y="89.3">[38 1/2&quot;] D.L.O.</text>
<text x="271.2" y="86.9">3'-2 1/2&quot;</text>
<text x="86.6" y="94.5">2&quot;</text>
<text x="115.1" y="94.5">2&quot;</text>
<text x="133.7" y="94.5">2&quot;</text>
<text x="247.1" y="94.5">2&quot;</text>
<text x="268.5" y="94.5">2&quot;</text>
<text x="279.9" y="94.5">2&quot;</text>
<text x="58.9" y="98.5" transform="rotate(-90 58.9 98.5)">1/2&quot;</text>
<text x="61.6" y="99.7" transform="rotate(-90 61.6 99.7)">JOINT</text>
<text x="219.5" y="98.5" transform="rotate(-90 219.5 98.5)">1/2&quot;</text>
<text x="222.1" y="99.7" transform="rotate(-90 222.1 99.7)">JOINT</text>
<text x="379.1" y="102.3">HARTSHORNE PLUNKARD ARCHITECTURE</text>
<text x="385.8" y="105">315 WEST WALTON STREET</text>
<text x="390" y="107.6">CHICAGO, IL 60610</text>
<text x="73" y="110" transform="rotate(-90 73 110)">2&quot;</text>
<text x="96.2" y="111.7">D1</text>
<text x="97" y="108.4">3</text>
<text x="233.6" y="110" transform="rotate(-90 233.6 110)">2&quot;</text>
<text x="256.9" y="111.7">D1</text>
<text x="257.6" y="108.4">3</text>
<text x="392.8" y="110.3">313.224.4488</text>
<text x="87.2" y="119.5">6</text>
<text x="115.8" y="119.5">9</text>
<text x="133.8" y="119.5">6</text>
<text x="225.9" y="117.3" transform="rotate(-90 225.9 117.3)">2'-9 1/4&quot;</text>
<text x="228.3" y="117.3" transform="rotate(-90 228.3 117.3)">[33 1/4&quot;]</text>
<text x="231" y="116.5" transform="rotate(-90 231 116.5)">D.L.O.</text>
<text x="246.5" y="120">GL-03</text>
<text x="267.9" y="120">GL-03</text>
<text x="302.1" y="116.9" transform="rotate(-90 302.1 116.9)">3'-0 3/4&quot;</text>
<text x="304.5" y="117" transform="rotate(-90 304.5 117)">[36 3/4&quot;]</text>
<text x="52.7" y="124.5" transform="rotate(-90 52.7 124.5)">6'-0&quot;</text>
<text x="86.4" y="122.8">D3</text>
<text x="115" y="122.8">D3</text>
<text x="132.9" y="122.8">D3</text>
<text x="380" y="125.2">ALL NOTES REQUESTING VERIFICATION,</text>
<text x="390.1" y="122.6">ARCHITECT NOTE:</text>
<text x="55.2" y="127" transform="rotate(-90 55.2 127)">[72&quot;] R.O.</text>
<text x="59.1" y="126.7" transform="rotate(-90 59.1 126.7)">5'-10 1/2&quot;</text>
<text x="61.5" y="128.5" transform="rotate(-90 61.5 128.5)">[70 1/2&quot;] F.S.</text>
<text x="65.4" y="126.1" transform="rotate(-90 65.4 126.1)">5'-6 1/2&quot;</text>
<text x="67.9" y="129.6" transform="rotate(-90 67.9 129.6)">[66 1/2&quot;] D.L.O.</text>
<text x="233.6" y="128.7" transform="rotate(-90 233.6 128.7)">2&quot;</text>
<text x="256.9" y="130.4">D3</text>
<text x="257.6" y="127.1">7</text>
<text x="377.8" y="127.9">CONFIRMATION, OR INFORMATION THAT ARE</text>
<text x="380.8" y="130.6">NOT ANSWERED ARE ASSUMED TO BE</text>
<text x="73" y="136.3" transform="rotate(-90 73 136.3)">2&quot;</text>
<text x="86" y="137.5">GL-03</text>
<text x="96.2" y="137.3">D2</text>
<text x="97" y="134">4</text>
<text x="114.6" y="137.5">GL-03</text>
<text x="378" y="133.2">CORRECT AS SHOWN ON THESE DRAWINGS.</text>
<text x="213.3" y="141.4" transform="rotate(-90 213.3 141.4)">11'-2&quot;</text>
<text x="215.7" y="143.9" transform="rotate(-90 215.7 143.9)">[134&quot;] R.O.</text>
<text x="219.6" y="143.1" transform="rotate(-90 219.6 143.1)">11'-0 1/2&quot;</text>
<text x="60.3" y="146.7" transform="rotate(-90 60.3 146.7)">1&quot;</text>
<text x="222.1" y="145.3" transform="rotate(-90 222.1 145.3)">[132 1/2&quot;] F.S.</text>
<text x="247" y="148.3">D3</text>
<text x="247.7" y="145">6</text>
<text x="268.4" y="148.3">D3</text>
<text x="269.1" y="145">9</text>
<text x="279.1" y="148.3">D3</text>
<text x="280" y="145">6</text>
<text x="225.9" y="151.8" transform="rotate(-90 225.9 151.8)">7'-9 1/4&quot;</text>
<text x="228.4" y="155.3" transform="rotate(-90 228.4 155.3)">[93 1/4&quot;] D.L.O.</text>
<text x="302.1" y="152.4" transform="rotate(-90 302.1 152.4)">8'-1 1/4&quot;</text>
<text x="304.5" y="152.4" transform="rotate(-90 304.5 152.4)">[97 1/4&quot;]</text>
<text x="52.8" y="156.7" transform="rotate(-90 52.8 156.7)">4'-2&quot;</text>
<text x="55.2" y="156.8" transform="rotate(-90 55.2 156.8)">[50&quot;]</text>
<text x="158.5" y="167.1">1ST FLOOR B</text>
<text x="257.6" y="166.8">4</text>
<text x="158.6" y="169.7">466'-0&quot;</text>
<text x="233.6" y="169" transform="rotate(-90 233.6 169)">2&quot;</text>
<text x="246.5" y="170.4">GL-03</text>
<text x="256.9" y="170.1">D2</text>
<text x="267.9" y="170.4">GL-03</text>
<text x="213.2" y="179.5" transform="rotate(-90 213.2 179.5)">1'-0&quot;</text>
<text x="215.6" y="179.5" transform="rotate(-90 215.6 179.5)">[12&quot;]</text>
<text x="220.9" y="179.6" transform="rotate(-90 220.9 179.6)">1&quot;</text>
<text x="304.7" y="179.8">1ST FLOOR A</text>
<text x="92.4" y="184.3">[55 1/2&quot;]</text>
<text x="92.5" y="181.9">4'-7 1/2&quot;</text>
<text x="121.8" y="184.3">[55 1/2&quot;]</text>
<text x="121.9" y="181.9">4'-7 1/2&quot;</text>
<text x="251.1" y="182.5">[42&quot;]</text>
<text x="251.2" y="180">3'-6&quot;</text>
<text x="273.4" y="182.5">[42&quot;]</text>
<text x="273.4" y="180">3'-6&quot;</text>
<text x="304.9" y="182.4">464'-0&quot;</text>
<text x="378.3" y="201.3">REVISION</text>
<text x="378.4" y="204">0</text>
<text x="407.5" y="201.3">DATE</text>
<text x="408" y="204">09.19.24</text>
<text x="378.4" y="206.6">-</text>
<text x="378.4" y="209.2">-</text>
<text x="408" y="206.6">-</text>
<text x="408" y="209.2">-</text>
<text x="378.4" y="211.9">-</text>
<text x="378.4" y="214.5">-</text>
<text x="408" y="211.9">-</text>
<text x="408" y="214.5">-</text>
<text x="377.6" y="219.9">PROJECT NUMBER:</text>
<text x="377.6" y="232.5">PROJECT NAME:</text>
<text x="377.8" y="245.2">SHEET DESCRIPTION:</text>
<text x="126.9" y="249.3">2</text>
<text x="280.8" y="249.3">1</text>
<text x="126.9" y="252.2">0</text>
<text x="126.9" y="255">2</text>
<text x="280.8" y="252.2">0</text>
<text x="280.8" y="255">1</text>
<text x="377.8" y="257.9">SHEET:</text>
</g>
</svg>
